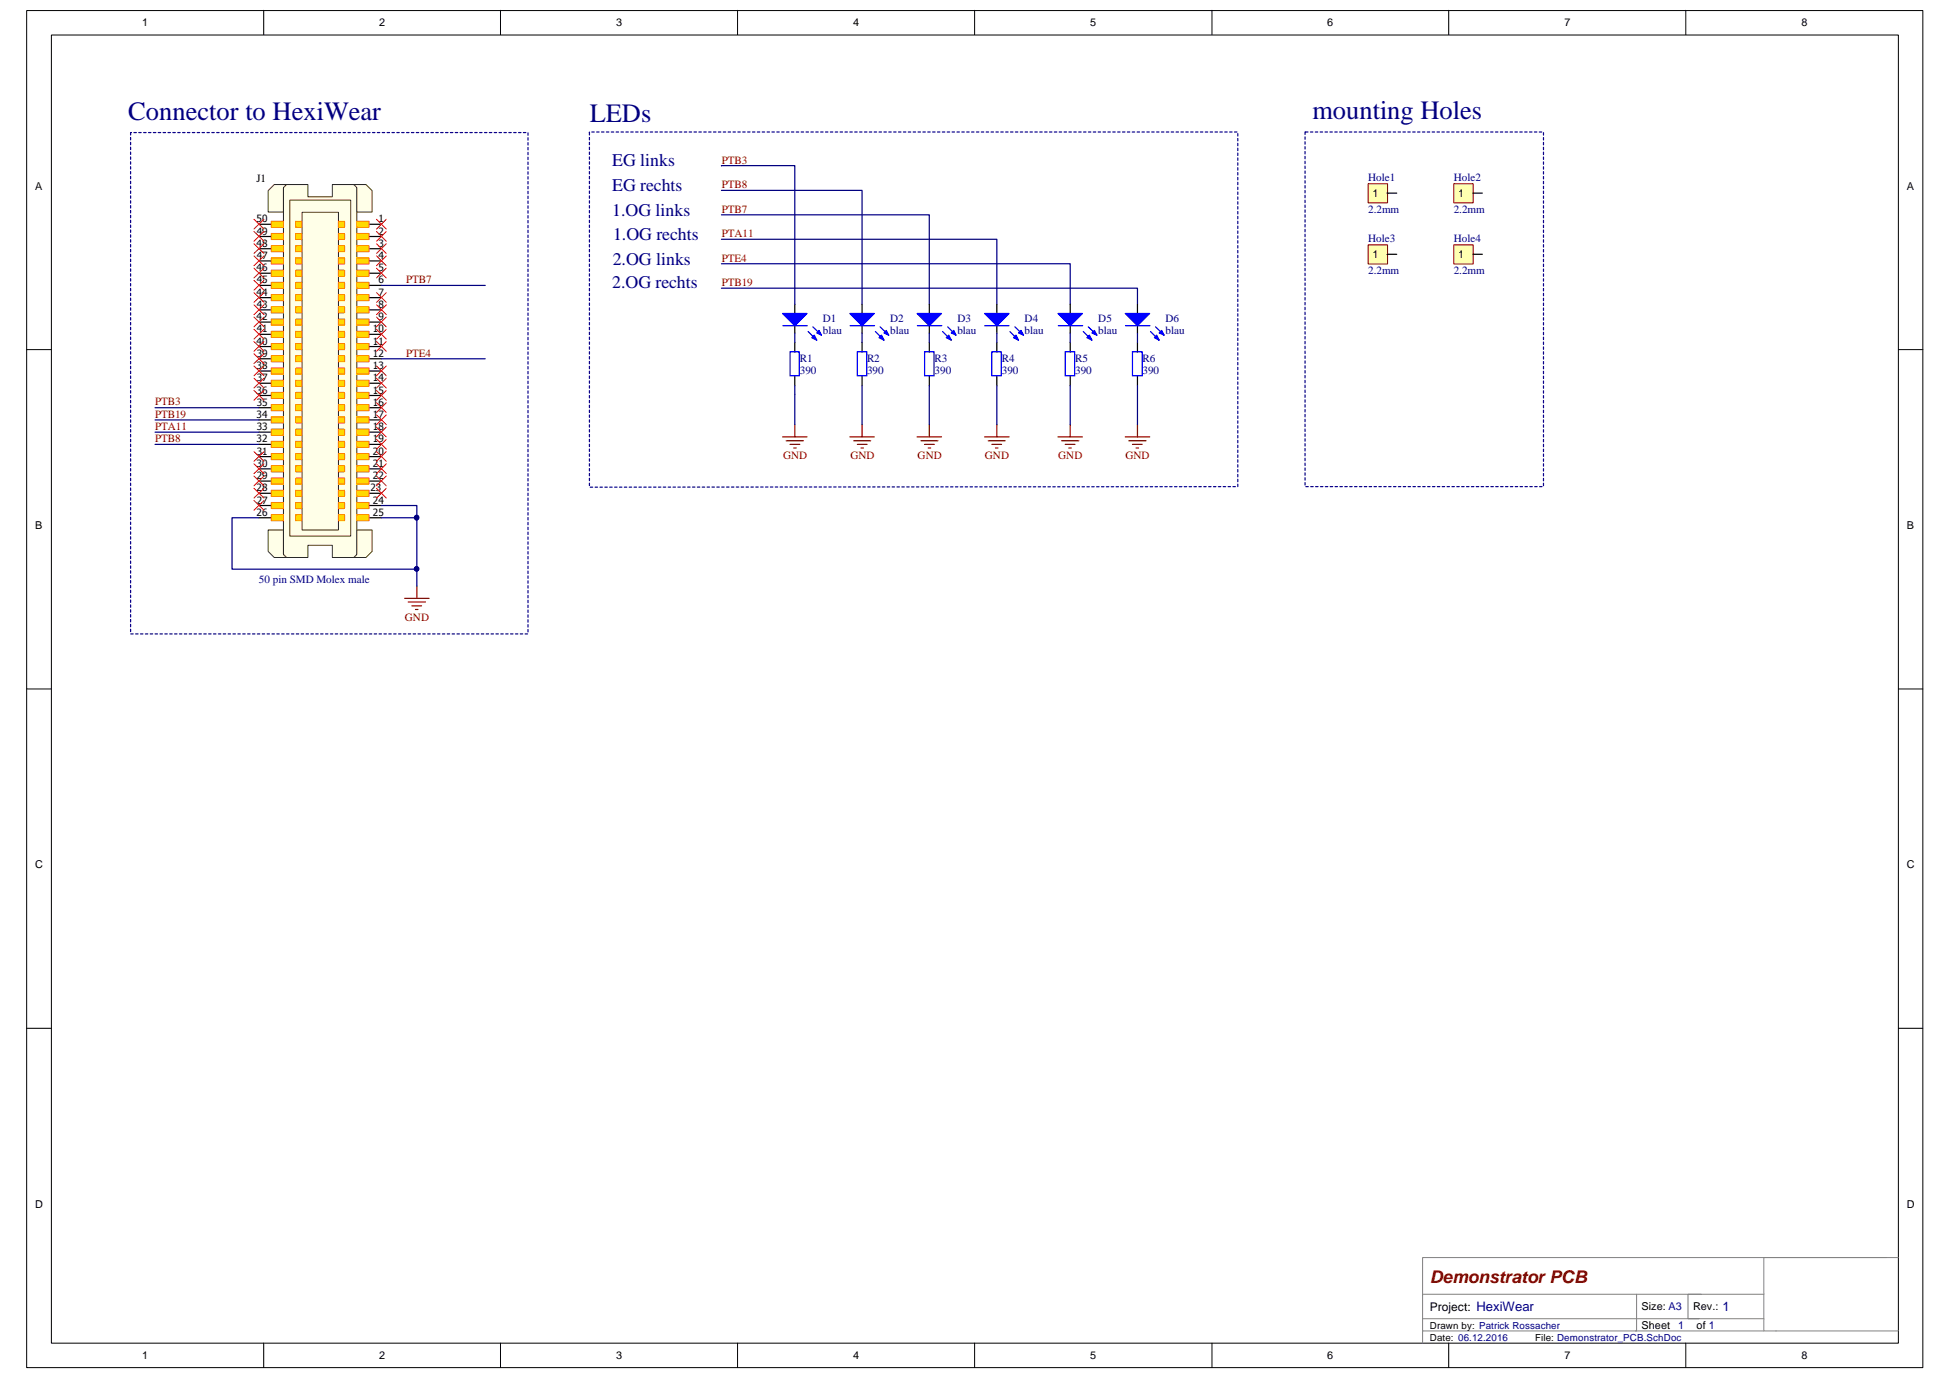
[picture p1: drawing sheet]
<svg xmlns="http://www.w3.org/2000/svg" width="297mm" height="210mm" viewBox="0 0 297 210" stroke-linecap="round" stroke-linejoin="round" font-family="sans-serif">
<path d="M4.1 1.6h288.8v206.7h-288.8z" fill="none" stroke="#000" stroke-width=".15"/>
<path d="M7.9 5.4h281.3v199.2h-281.3z" fill="#fff"/>
<g fill="none" stroke="#000" stroke-width=".15">
<path d="M7.8 5.3h281.4v199.3h-281.4zM40.2 1.6v3.7M76.2 1.6v3.7M112.3 1.6v3.7M148.5 1.6v3.7M184.6 1.6v3.7M220.7 1.6v3.7M256.8 1.6v3.7M4.1 53.3h3.7M289.2 53.3h3.7M4.1 104.9h3.7M289.2 104.9h3.7"/>
<path d="M4.1 156.6h3.7M289.2 156.6h3.7M40.2 204.6v3.7M76.2 204.6v3.7M112.3 204.6v3.7M148.5 204.6v3.7M184.6 204.6v3.7M220.7 204.6v3.7M256.8 204.6v3.7"/>
</g>
<path d="M249.3 197.1v5.6h-.2M259.2 197.1h-2.1v3.8h1.7M268.7 197.1h-52v.2M287.3 191.6h-70.6v13M289.2 191.6h-20.5v11.1M216.7 202.7h72.5M216.7 200.9h52" fill="none" stroke="#808080" stroke-width=".15"/>
<g fill="none" stroke="#000" stroke-width=".19">
<path d="M39.5 34.2h1.8M39.5 36h1.8M39.5 37.9h1.8M39.5 39.8h1.8M56.2 34.2h1.9M56.2 36h1.9M56.2 37.9h1.9M56.2 39.8h1.9M39.5 41.6h1.8M39.5 43.5h1.8M39.5 45.3h1.8M39.5 47.2h1.8"/>
<path d="M39.5 49.1h1.8M39.5 50.9h1.8M39.5 52.8h1.8M39.5 54.7h1.8M39.5 56.5h1.8M39.5 58.4h1.8M56.2 41.6h1.9M56.2 43.5h1.9M56.2 45.3h1.9M56.2 47.2h1.9M56.2 49.1h1.9M56.2 50.9h1.9"/>
<path d="M56.2 52.8h1.9M56.2 54.7h1.9M56.2 56.5h1.9M56.2 58.4h1.9M39.5 60.2h1.8M39.5 62.1h1.8M39.5 64h1.8M39.5 65.8h1.8M39.5 67.7h1.8M39.5 69.6h1.8M39.5 71.4h1.8M39.5 73.3h1.8"/>
<path d="M39.5 75.1h1.8M39.5 77h1.8M39.5 78.9h1.8M56.2 60.2h1.9M56.2 62.1h1.9M56.2 64h1.9M56.2 65.8h1.9M56.2 67.7h1.9M56.2 69.6h1.9M56.2 71.4h1.9M56.2 73.3h1.9M56.2 75.1h1.9"/>
<path d="M56.2 77h1.9M56.2 78.9h1.9"/>
</g>
<path d="M43.2 28.1h3.7v1.9h3.7v-1.9h3.8v56.8h-3.8v-1.8h-3.7v1.8h-3.7z" fill-rule="evenodd" fill="#ffffe8"/>
<path d="M43.2 28.1h3.7v1.9h3.7v-1.9h3.8v56.8h-3.8v-1.8h-3.7v1.8h-3.7z" fill="none" stroke="#4d3506" stroke-width=".15"/>
<path d="M44.2 30.5h9.2v51.2h-9.2z" fill="#ffffe8"/>
<path d="M44.2 30.5h9.2v51.2h-9.2z" fill="none" stroke="#4d3506" stroke-width=".15"/>
<path d="M46.1 32.4h5.5v48.3h-5.5z" fill="#ffffe8"/>
<path d="M46 32.3h5.6v48.4h-5.6z" fill="none" stroke="#4d3506" stroke-width=".15"/>
<path d="M53.9 28.1h1.8l1 .9v3.3h-2.3v-3.7z" fill-rule="evenodd" fill="#ffffe8"/>
<path d="M53.9 28.1h1.8l1 .9v3.3h-2.3v-3.7z" fill="none" stroke="#4d3506" stroke-width=".15"/>
<path d="M40.8 29l1-.9h1.8l-.4 .5v3.7h-2.4z" fill-rule="evenodd" fill="#ffffe8"/>
<path d="M40.8 29l1-.9h1.8l-.4 .5v3.7h-2.4z" fill="none" stroke="#4d3506" stroke-width=".15"/>
<path d="M54.4 80.7h2.3v3.3l-1 .9h-1.8l.5-.4z" fill-rule="evenodd" fill="#ffffe8"/>
<path d="M54.4 80.7h2.3v3.3l-1 .9h-1.8l.5-.4z" fill="none" stroke="#4d3506" stroke-width=".15"/>
<path d="M40.8 80.7h2.4v3.8l.4 .4h-1.8l-1-.9z" fill-rule="evenodd" fill="#ffffe8"/>
<path d="M40.8 80.7h2.4v3.8l.4 .4h-1.8l-1-.9z" fill="none" stroke="#4d3506" stroke-width=".15"/>
<path d="M41.3 33.7h1.9v.9h-1.9z" fill-rule="evenodd" fill="#ffd900"/>
<path d="M41.3 33.7h1.9v.9h-1.9z" fill="none" stroke="#fd8300" stroke-width=".15"/>
<path d="M41.3 35.6h1.9v.9h-1.9z" fill-rule="evenodd" fill="#ffd900"/>
<path d="M41.3 35.6h1.9v.9h-1.9z" fill="none" stroke="#fd8300" stroke-width=".15"/>
<path d="M41.3 37.4h1.9v1h-1.9z" fill-rule="evenodd" fill="#ffd900"/>
<path d="M41.3 37.4h1.9v1h-1.9z" fill="none" stroke="#fd8300" stroke-width=".15"/>
<path d="M41.3 39.3h1.9v.9h-1.9z" fill-rule="evenodd" fill="#ffd900"/>
<path d="M41.3 39.3h1.9v.9h-1.9z" fill="none" stroke="#fd8300" stroke-width=".15"/>
<path d="M41.3 41.1h1.9v1h-1.9z" fill-rule="evenodd" fill="#ffd900"/>
<path d="M41.3 41.1h1.9v1h-1.9z" fill="none" stroke="#fd8300" stroke-width=".15"/>
<path d="M41.3 43h1.9v.9h-1.9z" fill-rule="evenodd" fill="#ffd900"/>
<path d="M41.3 43h1.9v.9h-1.9z" fill="none" stroke="#fd8300" stroke-width=".15"/>
<path d="M41.3 44.9h1.9v.9h-1.9z" fill-rule="evenodd" fill="#ffd900"/>
<path d="M41.3 44.9h1.9v.9h-1.9z" fill="none" stroke="#fd8300" stroke-width=".15"/>
<path d="M41.3 46.7h1.9v1h-1.9z" fill-rule="evenodd" fill="#ffd900"/>
<path d="M41.3 46.7h1.9v1h-1.9z" fill="none" stroke="#fd8300" stroke-width=".15"/>
<path d="M41.3 48.6h1.9v.9h-1.9z" fill-rule="evenodd" fill="#ffd900"/>
<path d="M41.3 48.6h1.9v.9h-1.9z" fill="none" stroke="#fd8300" stroke-width=".15"/>
<path d="M41.3 50.5h1.9v.9h-1.9z" fill-rule="evenodd" fill="#ffd900"/>
<path d="M41.3 50.5h1.9v.9h-1.9z" fill="none" stroke="#fd8300" stroke-width=".15"/>
<path d="M41.3 54.2h1.9v.9h-1.9z" fill-rule="evenodd" fill="#ffd900"/>
<path d="M41.3 54.2h1.9v.9h-1.9z" fill="none" stroke="#fd8300" stroke-width=".15"/>
<path d="M41.3 57.9h1.9v.9h-1.9z" fill-rule="evenodd" fill="#ffd900"/>
<path d="M41.3 57.9h1.9v.9h-1.9z" fill="none" stroke="#fd8300" stroke-width=".15"/>
<path d="M41.3 61.6h1.9v1h-1.9z" fill-rule="evenodd" fill="#ffd900"/>
<path d="M41.3 61.6h1.9v1h-1.9z" fill="none" stroke="#fd8300" stroke-width=".15"/>
<path d="M41.3 65.4h1.9v.9h-1.9z" fill-rule="evenodd" fill="#ffd900"/>
<path d="M41.3 65.4h1.9v.9h-1.9z" fill="none" stroke="#fd8300" stroke-width=".15"/>
<path d="M41.3 69.1h1.9v.9h-1.9z" fill-rule="evenodd" fill="#ffd900"/>
<path d="M41.3 69.1h1.9v.9h-1.9z" fill="none" stroke="#fd8300" stroke-width=".15"/>
<path d="M41.3 72.8h1.9v.9h-1.9z" fill-rule="evenodd" fill="#ffd900"/>
<path d="M41.3 72.8h1.9v.9h-1.9z" fill="none" stroke="#fd8300" stroke-width=".15"/>
<path d="M41.3 76.5h1.9v1h-1.9z" fill-rule="evenodd" fill="#ffd900"/>
<path d="M41.3 76.5h1.9v1h-1.9z" fill="none" stroke="#fd8300" stroke-width=".15"/>
<path d="M41.3 52.3h1.9v1h-1.9z" fill-rule="evenodd" fill="#ffd900"/>
<path d="M41.3 52.3h1.9v1h-1.9z" fill="none" stroke="#fd8300" stroke-width=".15"/>
<path d="M41.3 56h1.9v1h-1.9z" fill-rule="evenodd" fill="#ffd900"/>
<path d="M41.3 56h1.9v1h-1.9z" fill="none" stroke="#fd8300" stroke-width=".15"/>
<path d="M41.3 59.8h1.9v.9h-1.9z" fill-rule="evenodd" fill="#ffd900"/>
<path d="M41.3 59.8h1.9v.9h-1.9z" fill="none" stroke="#fd8300" stroke-width=".15"/>
<path d="M41.3 63.5h1.9v.9h-1.9z" fill-rule="evenodd" fill="#ffd900"/>
<path d="M41.3 63.5h1.9v.9h-1.9z" fill="none" stroke="#fd8300" stroke-width=".15"/>
<path d="M41.3 67.2h1.9v1h-1.9z" fill-rule="evenodd" fill="#ffd900"/>
<path d="M41.3 67.2h1.9v1h-1.9z" fill="none" stroke="#fd8300" stroke-width=".15"/>
<path d="M41.3 71h1.9v.9h-1.9z" fill-rule="evenodd" fill="#ffd900"/>
<path d="M41.3 71h1.9v.9h-1.9z" fill="none" stroke="#fd8300" stroke-width=".15"/>
<path d="M41.3 74.7h1.9v.9h-1.9z" fill-rule="evenodd" fill="#ffd900"/>
<path d="M41.3 74.7h1.9v.9h-1.9z" fill="none" stroke="#fd8300" stroke-width=".15"/>
<path d="M41.3 78.4h1.9v.9h-1.9z" fill-rule="evenodd" fill="#ffd900"/>
<path d="M41.3 78.4h1.9v.9h-1.9z" fill="none" stroke="#fd8300" stroke-width=".15"/>
<path d="M54.4 33.7h1.8v.9h-1.8z" fill-rule="evenodd" fill="#ffd900"/>
<path d="M54.4 33.7h1.8v.9h-1.8z" fill="none" stroke="#fd8300" stroke-width=".15"/>
<path d="M54.4 35.6h1.8v.9h-1.8z" fill-rule="evenodd" fill="#ffd900"/>
<path d="M54.4 35.6h1.8v.9h-1.8z" fill="none" stroke="#fd8300" stroke-width=".15"/>
<path d="M54.4 37.4h1.8v1h-1.8z" fill-rule="evenodd" fill="#ffd900"/>
<path d="M54.4 37.4h1.8v1h-1.8z" fill="none" stroke="#fd8300" stroke-width=".15"/>
<path d="M54.4 39.3h1.8v.9h-1.8z" fill-rule="evenodd" fill="#ffd900"/>
<path d="M54.4 39.3h1.8v.9h-1.8z" fill="none" stroke="#fd8300" stroke-width=".15"/>
<path d="M54.4 41.1h1.8v1h-1.8z" fill-rule="evenodd" fill="#ffd900"/>
<path d="M54.4 41.1h1.8v1h-1.8z" fill="none" stroke="#fd8300" stroke-width=".15"/>
<path d="M54.4 43h1.8v.9h-1.8z" fill-rule="evenodd" fill="#ffd900"/>
<path d="M54.4 43h1.8v.9h-1.8z" fill="none" stroke="#fd8300" stroke-width=".15"/>
<path d="M54.4 44.9h1.8v.9h-1.8z" fill-rule="evenodd" fill="#ffd900"/>
<path d="M54.4 44.9h1.8v.9h-1.8z" fill="none" stroke="#fd8300" stroke-width=".15"/>
<path d="M54.4 46.7h1.8v1h-1.8z" fill-rule="evenodd" fill="#ffd900"/>
<path d="M54.4 46.7h1.8v1h-1.8z" fill="none" stroke="#fd8300" stroke-width=".15"/>
<path d="M54.4 48.6h1.8v.9h-1.8z" fill-rule="evenodd" fill="#ffd900"/>
<path d="M54.4 48.6h1.8v.9h-1.8z" fill="none" stroke="#fd8300" stroke-width=".15"/>
<path d="M54.4 50.5h1.8v.9h-1.8z" fill-rule="evenodd" fill="#ffd900"/>
<path d="M54.4 50.5h1.8v.9h-1.8z" fill="none" stroke="#fd8300" stroke-width=".15"/>
<path d="M54.4 54.2h1.8v.9h-1.8z" fill-rule="evenodd" fill="#ffd900"/>
<path d="M54.4 54.2h1.8v.9h-1.8z" fill="none" stroke="#fd8300" stroke-width=".15"/>
<path d="M54.4 57.9h1.8v.9h-1.8z" fill-rule="evenodd" fill="#ffd900"/>
<path d="M54.4 57.9h1.8v.9h-1.8z" fill="none" stroke="#fd8300" stroke-width=".15"/>
<path d="M54.4 61.6h1.8v1h-1.8z" fill-rule="evenodd" fill="#ffd900"/>
<path d="M54.4 61.6h1.8v1h-1.8z" fill="none" stroke="#fd8300" stroke-width=".15"/>
<path d="M54.4 65.4h1.8v.9h-1.8z" fill-rule="evenodd" fill="#ffd900"/>
<path d="M54.4 65.4h1.8v.9h-1.8z" fill="none" stroke="#fd8300" stroke-width=".15"/>
<path d="M54.4 69.1h1.8v.9h-1.8z" fill-rule="evenodd" fill="#ffd900"/>
<path d="M54.4 69.1h1.8v.9h-1.8z" fill="none" stroke="#fd8300" stroke-width=".15"/>
<path d="M54.4 72.8h1.8v.9h-1.8z" fill-rule="evenodd" fill="#ffd900"/>
<path d="M54.4 72.8h1.8v.9h-1.8z" fill="none" stroke="#fd8300" stroke-width=".15"/>
<path d="M54.4 76.5h1.8v1h-1.8z" fill-rule="evenodd" fill="#ffd900"/>
<path d="M54.4 76.5h1.8v1h-1.8z" fill="none" stroke="#fd8300" stroke-width=".15"/>
<path d="M54.4 71h1.8v.9h-1.8z" fill-rule="evenodd" fill="#ffd900"/>
<path d="M54.4 71h1.8v.9h-1.8z" fill="none" stroke="#fd8300" stroke-width=".15"/>
<path d="M54.4 56h1.8v1h-1.8z" fill-rule="evenodd" fill="#ffd900"/>
<path d="M54.4 56h1.8v1h-1.8z" fill="none" stroke="#fd8300" stroke-width=".15"/>
<path d="M54.4 59.8h1.8v.9h-1.8z" fill-rule="evenodd" fill="#ffd900"/>
<path d="M54.4 59.8h1.8v.9h-1.8z" fill="none" stroke="#fd8300" stroke-width=".15"/>
<path d="M54.4 63.5h1.8v.9h-1.8z" fill-rule="evenodd" fill="#ffd900"/>
<path d="M54.4 63.5h1.8v.9h-1.8z" fill="none" stroke="#fd8300" stroke-width=".15"/>
<path d="M54.4 67.2h1.8v1h-1.8z" fill-rule="evenodd" fill="#ffd900"/>
<path d="M54.4 67.2h1.8v1h-1.8z" fill="none" stroke="#fd8300" stroke-width=".15"/>
<path d="M54.4 52.3h1.8v1h-1.8z" fill-rule="evenodd" fill="#ffd900"/>
<path d="M54.4 52.3h1.8v1h-1.8z" fill="none" stroke="#fd8300" stroke-width=".15"/>
<path d="M54.4 74.7h1.8v.9h-1.8z" fill-rule="evenodd" fill="#ffd900"/>
<path d="M54.4 74.7h1.8v.9h-1.8z" fill="none" stroke="#fd8300" stroke-width=".15"/>
<path d="M54.4 78.4h1.8v.9h-1.8z" fill-rule="evenodd" fill="#ffd900"/>
<path d="M54.4 78.4h1.8v.9h-1.8z" fill="none" stroke="#fd8300" stroke-width=".15"/>
<path d="M51.6 35.6h.9v.9h-.9z" fill-rule="evenodd" fill="#ffd900"/>
<path d="M51.6 35.6h.9v.9h-.9z" fill="none" stroke="#fd8300" stroke-width=".15"/>
<path d="M51.6 33.7h.9v.9h-.9z" fill-rule="evenodd" fill="#ffd900"/>
<path d="M51.6 33.7h.9v.9h-.9z" fill="none" stroke="#fd8300" stroke-width=".15"/>
<path d="M51.6 37.4h.9v1h-.9z" fill-rule="evenodd" fill="#ffd900"/>
<path d="M51.6 37.4h.9v1h-.9z" fill="none" stroke="#fd8300" stroke-width=".15"/>
<path d="M51.6 39.3h.9v.9h-.9z" fill-rule="evenodd" fill="#ffd900"/>
<path d="M51.6 39.3h.9v.9h-.9z" fill="none" stroke="#fd8300" stroke-width=".15"/>
<path d="M51.6 41.1h.9v1h-.9z" fill-rule="evenodd" fill="#ffd900"/>
<path d="M51.6 41.1h.9v1h-.9z" fill="none" stroke="#fd8300" stroke-width=".15"/>
<path d="M51.6 44.9h.9v.9h-.9z" fill-rule="evenodd" fill="#ffd900"/>
<path d="M51.6 44.9h.9v.9h-.9z" fill="none" stroke="#fd8300" stroke-width=".15"/>
<path d="M51.6 43h.9v.9h-.9z" fill-rule="evenodd" fill="#ffd900"/>
<path d="M51.6 43h.9v.9h-.9z" fill="none" stroke="#fd8300" stroke-width=".15"/>
<path d="M51.6 46.7h.9v1h-.9z" fill-rule="evenodd" fill="#ffd900"/>
<path d="M51.6 46.7h.9v1h-.9z" fill="none" stroke="#fd8300" stroke-width=".15"/>
<path d="M51.6 48.6h.9v.9h-.9z" fill-rule="evenodd" fill="#ffd900"/>
<path d="M51.6 48.6h.9v.9h-.9z" fill="none" stroke="#fd8300" stroke-width=".15"/>
<path d="M51.6 50.5h.9v.9h-.9z" fill-rule="evenodd" fill="#ffd900"/>
<path d="M51.6 50.5h.9v.9h-.9z" fill="none" stroke="#fd8300" stroke-width=".15"/>
<path d="M51.6 54.2h.9v.9h-.9z" fill-rule="evenodd" fill="#ffd900"/>
<path d="M51.6 54.2h.9v.9h-.9z" fill="none" stroke="#fd8300" stroke-width=".15"/>
<path d="M51.6 52.3h.9v1h-.9z" fill-rule="evenodd" fill="#ffd900"/>
<path d="M51.6 52.3h.9v1h-.9z" fill="none" stroke="#fd8300" stroke-width=".15"/>
<path d="M51.6 56h.9v1h-.9z" fill-rule="evenodd" fill="#ffd900"/>
<path d="M51.6 56h.9v1h-.9z" fill="none" stroke="#fd8300" stroke-width=".15"/>
<path d="M51.6 57.9h.9v.9h-.9z" fill-rule="evenodd" fill="#ffd900"/>
<path d="M51.6 57.9h.9v.9h-.9z" fill="none" stroke="#fd8300" stroke-width=".15"/>
<path d="M51.6 59.8h.9v.9h-.9z" fill-rule="evenodd" fill="#ffd900"/>
<path d="M51.6 59.8h.9v.9h-.9z" fill="none" stroke="#fd8300" stroke-width=".15"/>
<path d="M51.6 63.5h.9v.9h-.9z" fill-rule="evenodd" fill="#ffd900"/>
<path d="M51.6 63.5h.9v.9h-.9z" fill="none" stroke="#fd8300" stroke-width=".15"/>
<path d="M51.6 61.6h.9v1h-.9z" fill-rule="evenodd" fill="#ffd900"/>
<path d="M51.6 61.6h.9v1h-.9z" fill="none" stroke="#fd8300" stroke-width=".15"/>
<path d="M51.6 65.4h.9v.9h-.9z" fill-rule="evenodd" fill="#ffd900"/>
<path d="M51.6 65.4h.9v.9h-.9z" fill="none" stroke="#fd8300" stroke-width=".15"/>
<path d="M51.6 67.2h.9v1h-.9z" fill-rule="evenodd" fill="#ffd900"/>
<path d="M51.6 67.2h.9v1h-.9z" fill="none" stroke="#fd8300" stroke-width=".15"/>
<path d="M51.6 69.1h.9v.9h-.9z" fill-rule="evenodd" fill="#ffd900"/>
<path d="M51.6 69.1h.9v.9h-.9z" fill="none" stroke="#fd8300" stroke-width=".15"/>
<path d="M51.6 72.8h.9v.9h-.9z" fill-rule="evenodd" fill="#ffd900"/>
<path d="M51.6 72.8h.9v.9h-.9z" fill="none" stroke="#fd8300" stroke-width=".15"/>
<path d="M51.6 71h.9v.9h-.9z" fill-rule="evenodd" fill="#ffd900"/>
<path d="M51.6 71h.9v.9h-.9z" fill="none" stroke="#fd8300" stroke-width=".15"/>
<path d="M51.6 74.7h.9v.9h-.9z" fill-rule="evenodd" fill="#ffd900"/>
<path d="M51.6 74.7h.9v.9h-.9z" fill="none" stroke="#fd8300" stroke-width=".15"/>
<path d="M51.6 76.5h.9v1h-.9z" fill-rule="evenodd" fill="#ffd900"/>
<path d="M51.6 76.5h.9v1h-.9z" fill="none" stroke="#fd8300" stroke-width=".15"/>
<path d="M51.6 78.4h.9v.9h-.9z" fill-rule="evenodd" fill="#ffd900"/>
<path d="M51.6 78.4h.9v.9h-.9z" fill="none" stroke="#fd8300" stroke-width=".15"/>
<path d="M45 72.8h1v.9h-1z" fill-rule="evenodd" fill="#ffd900"/>
<path d="M45 72.8h1v.9h-1z" fill="none" stroke="#fd8300" stroke-width=".15"/>
<path d="M45 71h1v.9h-1z" fill-rule="evenodd" fill="#ffd900"/>
<path d="M45 71h1v.9h-1z" fill="none" stroke="#fd8300" stroke-width=".15"/>
<path d="M45 74.7h1v.9h-1z" fill-rule="evenodd" fill="#ffd900"/>
<path d="M45 74.7h1v.9h-1z" fill="none" stroke="#fd8300" stroke-width=".15"/>
<path d="M45 76.5h1v1h-1z" fill-rule="evenodd" fill="#ffd900"/>
<path d="M45 76.5h1v1h-1z" fill="none" stroke="#fd8300" stroke-width=".15"/>
<path d="M45 78.4h1v.9h-1z" fill-rule="evenodd" fill="#ffd900"/>
<path d="M45 78.4h1v.9h-1z" fill="none" stroke="#fd8300" stroke-width=".15"/>
<path d="M45 63.5h1v.9h-1z" fill-rule="evenodd" fill="#ffd900"/>
<path d="M45 63.5h1v.9h-1z" fill="none" stroke="#fd8300" stroke-width=".15"/>
<path d="M45 61.6h1v1h-1z" fill-rule="evenodd" fill="#ffd900"/>
<path d="M45 61.6h1v1h-1z" fill="none" stroke="#fd8300" stroke-width=".15"/>
<path d="M45 65.4h1v.9h-1z" fill-rule="evenodd" fill="#ffd900"/>
<path d="M45 65.4h1v.9h-1z" fill="none" stroke="#fd8300" stroke-width=".15"/>
<path d="M45 67.2h1v1h-1z" fill-rule="evenodd" fill="#ffd900"/>
<path d="M45 67.2h1v1h-1z" fill="none" stroke="#fd8300" stroke-width=".15"/>
<path d="M45 69.1h1v.9h-1z" fill-rule="evenodd" fill="#ffd900"/>
<path d="M45 69.1h1v.9h-1z" fill="none" stroke="#fd8300" stroke-width=".15"/>
<path d="M45 54.2h1v.9h-1z" fill-rule="evenodd" fill="#ffd900"/>
<path d="M45 54.2h1v.9h-1z" fill="none" stroke="#fd8300" stroke-width=".15"/>
<path d="M45 52.3h1v1h-1z" fill-rule="evenodd" fill="#ffd900"/>
<path d="M45 52.3h1v1h-1z" fill="none" stroke="#fd8300" stroke-width=".15"/>
<path d="M45 56h1v1h-1z" fill-rule="evenodd" fill="#ffd900"/>
<path d="M45 56h1v1h-1z" fill="none" stroke="#fd8300" stroke-width=".15"/>
<path d="M45 57.9h1v.9h-1z" fill-rule="evenodd" fill="#ffd900"/>
<path d="M45 57.9h1v.9h-1z" fill="none" stroke="#fd8300" stroke-width=".15"/>
<path d="M45 59.8h1v.9h-1z" fill-rule="evenodd" fill="#ffd900"/>
<path d="M45 59.8h1v.9h-1z" fill="none" stroke="#fd8300" stroke-width=".15"/>
<path d="M45 44.9h1v.9h-1z" fill-rule="evenodd" fill="#ffd900"/>
<path d="M45 44.9h1v.9h-1z" fill="none" stroke="#fd8300" stroke-width=".15"/>
<path d="M45 43h1v.9h-1z" fill-rule="evenodd" fill="#ffd900"/>
<path d="M45 43h1v.9h-1z" fill="none" stroke="#fd8300" stroke-width=".15"/>
<path d="M45 46.7h1v1h-1z" fill-rule="evenodd" fill="#ffd900"/>
<path d="M45 46.7h1v1h-1z" fill="none" stroke="#fd8300" stroke-width=".15"/>
<path d="M45 48.6h1v.9h-1z" fill-rule="evenodd" fill="#ffd900"/>
<path d="M45 48.6h1v.9h-1z" fill="none" stroke="#fd8300" stroke-width=".15"/>
<path d="M45 50.5h1v.9h-1z" fill-rule="evenodd" fill="#ffd900"/>
<path d="M45 50.5h1v.9h-1z" fill="none" stroke="#fd8300" stroke-width=".15"/>
<path d="M45 35.6h1v.9h-1z" fill-rule="evenodd" fill="#ffd900"/>
<path d="M45 35.6h1v.9h-1z" fill="none" stroke="#fd8300" stroke-width=".15"/>
<path d="M45 33.7h1v.9h-1z" fill-rule="evenodd" fill="#ffd900"/>
<path d="M45 33.7h1v.9h-1z" fill="none" stroke="#fd8300" stroke-width=".15"/>
<path d="M45 37.4h1v1h-1z" fill-rule="evenodd" fill="#ffd900"/>
<path d="M45 37.4h1v1h-1z" fill="none" stroke="#fd8300" stroke-width=".15"/>
<path d="M45 39.3h1v.9h-1z" fill-rule="evenodd" fill="#ffd900"/>
<path d="M45 39.3h1v.9h-1z" fill="none" stroke="#fd8300" stroke-width=".15"/>
<path d="M45 41.1h1v1h-1z" fill-rule="evenodd" fill="#ffd900"/>
<path d="M45 41.1h1v1h-1z" fill="none" stroke="#fd8300" stroke-width=".15"/>
<path d="M109.9 32.7h31.7v13.7M109.9 36.4h41.9v10M109.9 29h21.4v17.4M58.1 43.5h15.8M58.1 54.7h15.8M109.9 40.2h53.1v6.2M109.9 43.9h63.4v2.5M23.6 62.1h15.9M23.6 64h15.9M23.6 65.8h15.9M23.6 67.7h15.9" fill="none" stroke="#000080" stroke-width=".19"/>
<path d="M19.9 20.2v76.4h60.5v-76.4h-60.5M89.8 20.2v54l98.7-.1v-54h-98.7v.1" fill="none" stroke="#0c0087" stroke-width=".19" stroke-dasharray=".4 .4"/>
<path d="M208.4 28h3v2.9h-3z" fill="#ffffb0"/>
<path d="M208.4 28h3v2.9h-3z" fill="none" stroke="#800000" stroke-width=".15"/>
<path d="M211.3 29.4h1.5" fill="none" stroke="#000" stroke-width=".19"/>
<path d="M221.5 28h2.9v2.9h-2.9z" fill="#ffffb0"/>
<path d="M221.4 28h3v2.9h-3z" fill="none" stroke="#800000" stroke-width=".15"/>
<path d="M224.4 29.4h1.4" fill="none" stroke="#000" stroke-width=".19"/>
<path d="M208.4 37.3h3v2.9h-3z" fill="#ffffb0"/>
<path d="M208.4 37.3h3v2.9h-3z" fill="none" stroke="#800000" stroke-width=".15"/>
<path d="M211.3 38.7h1.5" fill="none" stroke="#000" stroke-width=".19"/>
<path d="M221.5 37.3h2.9v2.9h-2.9z" fill="#ffffb0"/>
<path d="M221.4 37.3h3v2.9h-3z" fill="none" stroke="#800000" stroke-width=".15"/>
<path d="M224.4 38.7h1.4" fill="none" stroke="#000" stroke-width=".19"/>
<path d="M198.8 20.1v54h36.3v-54h-36.3" fill="none" stroke="#0c0087" stroke-width=".19" stroke-dasharray=".4 .4"/>
<path d="M38.7 33.4l1.5 1.5M40.2 33.4l-1.5 1.5" fill="none" stroke="#f00" stroke-width=".15"/>
<path d="M61.6 91.1h3.8M62.2 91.7h2.6M62.7 92.3h1.5M63.3 92.8h.4M63.5 89.3v1.8" fill="none" stroke="#800000" stroke-width=".19"/>
<path d="M58.1 77h5.4v12.3" fill="none" stroke="#000080" stroke-width=".19"/>
<circle cx="63.4" cy="78.8" r=".35" fill="#000080"/>
<circle cx="63.4" cy="78.8" r=".35" fill="none" stroke="#000080" stroke-width=".15"/>
<circle cx="63.5" cy="86.7" r=".34" fill="#000080"/>
<circle cx="63.5" cy="86.7" r=".34" fill="none" stroke="#000080" stroke-width=".15"/>
<path d="M58.1 78.9h5.4" fill="none" stroke="#000080" stroke-width=".19"/>
<circle cx="63.4" cy="78.8" r=".35" fill="#000080"/>
<circle cx="63.4" cy="78.8" r=".35" fill="none" stroke="#000080" stroke-width=".15"/>
<path d="M39.5 78.9h-4.2v7.8h28.2" fill="none" stroke="#000080" stroke-width=".19"/>
<circle cx="63.5" cy="86.7" r=".34" fill="#000080"/>
<circle cx="63.5" cy="86.7" r=".34" fill="none" stroke="#000080" stroke-width=".15"/>
<g fill="none" stroke="#f00" stroke-width=".15">
<path d="M38.7 39l1.5 1.5M38.7 37.1l1.5 1.5M38.7 35.3l1.5 1.4M40.2 39l-1.5 1.5M40.2 37.1l-1.5 1.5M40.2 35.3l-1.5 1.4M57.4 33.4l1.4 1.5M57.4 35.3l1.4 1.4M57.4 37.1l1.4 1.5M57.4 39l1.4 1.5M58.8 33.4l-1.4 1.5M58.8 35.3l-1.4 1.4"/>
<path d="M58.8 37.1l-1.4 1.5M58.8 39l-1.4 1.5M38.7 59.5l1.5 1.5M38.7 57.6l1.5 1.5M38.7 55.8l1.5 1.4M38.7 53.9l1.5 1.5M38.7 52l1.5 1.5M38.7 50.2l1.5 1.4M38.7 48.3l1.5 1.5M38.7 46.4l1.5 1.5M38.7 42.7l1.5 1.5M38.7 44.6l1.5 1.5"/>
<path d="M38.7 40.9l1.5 1.4M40.2 59.5l-1.5 1.5M40.2 57.6l-1.5 1.5M40.2 55.8l-1.5 1.4M40.2 53.9l-1.5 1.5M40.2 52l-1.5 1.5M40.2 50.2l-1.5 1.4M40.2 48.3l-1.5 1.5M40.2 46.4l-1.5 1.5M40.2 42.7l-1.5 1.5M40.2 44.6l-1.5 1.5M40.2 40.9l-1.5 1.4"/>
<path d="M57.4 40.9l1.4 1.4M57.4 44.6l1.4 1.5M57.4 46.4l1.4 1.5M57.4 48.3l1.4 1.5M57.4 50.2l1.4 1.4M57.4 52l1.4 1.5M57.4 55.8l1.4 1.4M57.4 57.6l1.4 1.5M57.4 59.5l1.4 1.5M58.8 40.9l-1.4 1.4M58.8 44.6l-1.4 1.5M58.8 46.4l-1.4 1.5"/>
<path d="M58.8 48.3l-1.4 1.5M58.8 50.2l-1.4 1.4M58.8 52l-1.4 1.5M58.8 55.8l-1.4 1.4M58.8 57.6l-1.4 1.5M58.8 59.5l-1.4 1.5M38.7 76.2l1.5 1.5M38.7 74.4l1.5 1.5M38.7 72.5l1.5 1.5M38.7 70.7l1.5 1.4M38.7 68.8l1.5 1.5M40.2 76.2l-1.5 1.5"/>
<path d="M40.2 74.4l-1.5 1.5M40.2 72.5l-1.5 1.5M40.2 70.7l-1.5 1.4M40.2 68.8l-1.5 1.5M57.4 61.3l1.4 1.5M57.4 63.2l1.4 1.5M57.4 65.1l1.4 1.4M57.4 66.9l1.4 1.5M57.4 68.8l1.4 1.5M57.4 70.7l1.4 1.4M57.4 72.5l1.4 1.5M57.4 74.4l1.4 1.5"/>
<path d="M58.8 61.3l-1.4 1.5M58.8 63.2l-1.4 1.5M58.8 65.1l-1.4 1.4M58.8 66.9l-1.4 1.5M58.8 68.8l-1.4 1.5M58.8 70.7l-1.4 1.4M58.8 72.5l-1.4 1.5M58.8 74.4l-1.4 1.5"/>
</g>
<path d="M121.1 46.4v1.4M121.1 49.3v1.5" fill="none" stroke="#000" stroke-width=".19"/>
<path d="M119.2 47.8h3.7l-1.8 1.8z" fill="#00f"/>
<path d="M119.2 47.8h3.7l-1.8 1.8zM123.1 50.5l1.3 1.3M123.8 49.8l1.3 1.3" fill="none" stroke="#00f" stroke-width=".19"/>
<path d="M124 51.1l.4 .7-.7-.4z" fill="#00f"/>
<path d="M124 51.1l.4 .7-.7-.4z" fill="none" stroke="#00f" stroke-width=".19"/>
<path d="M124.8 50.3l.3 .8-.7-.4z" fill="#00f"/>
<path d="M119.2 49.6h3.8M120.4 53.6h1.3v3.6h-1.3zM124.8 50.3l.3 .8-.7-.4z" fill="none" stroke="#00f" stroke-width=".19"/>
<path d="M121.1 52.2v1.4M121.1 57.3v1.5M131.3 46.4v1.4M131.3 49.3v1.5" fill="none" stroke="#000" stroke-width=".19"/>
<path d="M121.1 50.8v1.4" fill="none" stroke="#000080" stroke-width=".19"/>
<path d="M129.5 47.8h3.7l-1.9 1.8z" fill="#00f"/>
<path d="M129.5 47.8h3.7l-1.9 1.8zM133.3 50.5l1.4 1.3M134.1 49.8l1.3 1.3" fill="none" stroke="#00f" stroke-width=".19"/>
<path d="M133.9 51.4l.4-.3 .4 .7z" fill="#00f"/>
<path d="M133.9 51.4l.4-.3 .4 .7z" fill="none" stroke="#00f" stroke-width=".19"/>
<path d="M135 50.3l.4 .8-.7-.4z" fill="#00f"/>
<path d="M129.5 49.6h3.7M130.6 53.6h1.4v3.6h-1.4zM135 50.3l.4 .8-.7-.4z" fill="none" stroke="#00f" stroke-width=".19"/>
<path d="M131.3 52.2v1.4M131.3 57.3v1.5M141.6 46.4v1.4M141.6 49.3v1.5" fill="none" stroke="#000" stroke-width=".19"/>
<path d="M131.3 50.8v1.4" fill="none" stroke="#000080" stroke-width=".19"/>
<path d="M139.7 47.8h3.7l-1.8 1.8z" fill="#00f"/>
<path d="M139.7 47.8h3.7l-1.8 1.8zM143.6 50.5l1.3 1.3M144.4 49.8l1.2 1.3" fill="none" stroke="#00f" stroke-width=".19"/>
<path d="M144.1 51.4l.4-.3 .4 .7z" fill="#00f"/>
<path d="M144.1 51.4l.4-.3 .4 .7z" fill="none" stroke="#00f" stroke-width=".19"/>
<path d="M144.9 50.7l.4-.4 .3 .8z" fill="#00f"/>
<path d="M139.7 49.6h3.8M140.8 53.6h1.5v3.6h-1.5zM144.9 50.7l.4-.4 .3 .8z" fill="none" stroke="#00f" stroke-width=".19"/>
<path d="M141.6 52.2v1.4M141.6 57.3v1.5M151.8 46.4v1.4M151.8 49.3v1.5" fill="none" stroke="#000" stroke-width=".19"/>
<path d="M141.6 50.8v1.4" fill="none" stroke="#000080" stroke-width=".19"/>
<path d="M150 47.8h3.7l-1.9 1.8z" fill="#00f"/>
<path d="M150 47.8h3.7l-1.9 1.8zM153.8 50.5l1.3 1.3M154.6 49.8l1.3 1.3" fill="none" stroke="#00f" stroke-width=".19"/>
<path d="M154.8 51.1l.3 .7-.7-.4z" fill="#00f"/>
<path d="M154.8 51.1l.3 .7-.7-.4z" fill="none" stroke="#00f" stroke-width=".19"/>
<path d="M155.5 50.3l.4 .8-.8-.4z" fill="#00f"/>
<path d="M150 49.6h3.7M151.1 53.6h1.4v3.6h-1.4zM155.5 50.3l.4 .8-.8-.4z" fill="none" stroke="#00f" stroke-width=".19"/>
<path d="M151.8 52.2v1.4M151.8 57.3v1.5M163 46.4v1.4M163 49.3v1.5" fill="none" stroke="#000" stroke-width=".19"/>
<path d="M121.1 58.8v1.3M151.8 50.8v1.4" fill="none" stroke="#000080" stroke-width=".19"/>
<path d="M161.2 47.8h3.7l-1.9 1.8z" fill="#00f"/>
<path d="M161.2 47.8h3.7l-1.9 1.8zM165 50.5l1.3 1.3M165.8 49.8l1.3 1.3" fill="none" stroke="#00f" stroke-width=".19"/>
<path d="M165.6 51.4l.3-.3 .4 .7z" fill="#00f"/>
<path d="M165.6 51.4l.3-.3 .4 .7z" fill="none" stroke="#00f" stroke-width=".19"/>
<path d="M166.7 50.3l.4 .8-.8-.4z" fill="#00f"/>
<path d="M161.2 49.6h3.7M162.3 53.6h1.4v3.6h-1.4zM166.7 50.3l.4 .8-.8-.4z" fill="none" stroke="#00f" stroke-width=".19"/>
<path d="M163 52.2v1.4M163 57.3v1.5M173.3 46.4v1.4M173.3 49.3v1.5" fill="none" stroke="#000" stroke-width=".19"/>
<path d="M163 50.8v1.4" fill="none" stroke="#000080" stroke-width=".19"/>
<path d="M171.4 47.8h3.7l-1.8 1.8z" fill="#00f"/>
<path d="M171.4 47.8h3.7l-1.8 1.8zM175.3 50.5l1.3 1.3M176 49.8l1.3 1.3" fill="none" stroke="#00f" stroke-width=".19"/>
<path d="M176.2 51.1l.4 .7-.8-.4z" fill="#00f"/>
<path d="M176.2 51.1l.4 .7-.8-.4z" fill="none" stroke="#00f" stroke-width=".19"/>
<path d="M176.6 50.7l.3-.4 .4 .8z" fill="#00f"/>
<path d="M171.4 49.6h3.8M172.5 53.6h1.5v3.6h-1.5zM176.6 50.7l.3-.4 .4 .8z" fill="none" stroke="#00f" stroke-width=".19"/>
<path d="M173.3 52.2v1.4M173.3 57.3v1.5" fill="none" stroke="#000" stroke-width=".19"/>
<path d="M109.9 25.3l11.2-.1v21.2M131.3 58.8v5.9M141.6 58.8v5.9M151.8 58.8v5.9M163 58.8v5.9M173.3 50.8v1.4M173.3 58.8v5.9M121.1 60.1v4.6" fill="none" stroke="#000080" stroke-width=".19"/>
<g fill="none" stroke="#800000" stroke-width=".19">
<path d="M119.2 66.5h3.7M119.8 67.1h2.6M120.4 67.7h1.4M120.9 68.2h.4M121.1 64.7v1.8M129.5 66.5h3.7M130 67.1h2.6M130.6 67.7h1.5M131.1 68.2h.4M131.3 64.7v1.8M139.7 66.5h3.7M140.3 67.1h2.6"/>
<path d="M140.8 67.7h1.5M141.4 68.2h.4M141.6 64.7v1.8M150 66.5h3.7M150.5 67.1h2.6M151.1 67.7h1.5M151.6 68.2h.4M151.8 64.7v1.8M161.2 66.5h3.7M161.7 67.1h2.6M162.3 67.7h1.4M162.8 68.2h.4"/>
<path d="M163 64.7v1.8M171.4 66.5h3.7M172 67.1h2.6M172.5 67.7h1.5M173.1 68.2h.3M173.3 64.7v1.8"/>
</g>
<g font-size="4" fill="#000080">
<text x="19.5" y="18.2">Connector to HexiWear</text>
<text x="89.9" y="18.6">LEDs</text>
<text x="199.9" y="18.1">mounting Holes</text>
</g>
<g font-size="2.7" fill="#000080">
<text x="93.3" y="25.4">EG links</text>
<text x="93.3" y="29.1">EG rechts</text>
<text x="93.3" y="32.9">1.OG links</text>
<text x="93.3" y="40.3">2.OG links</text>
<text x="93.4" y="36.6">1.OG rechts</text>
<text x="93.3" y="43.8">2.OG rechts</text>
</g>
<text font-size="2.7" fill="#800000" x="217.8" y="195.5">Demonstrator PCB</text>
<text font-size="2" fill="#000080" x="262.4" y="199.7">1</text>
<text font-size="1.8" x="217.8" y="199.7">Project: HexiWear</text>
<g font-size="1.7">
<text x="21.7" y="4">1</text>
<text x="57.7" y="4">2</text>
<text x="93.8" y="4">3</text>
<text x="130" y="4">4</text>
<text x="166.1" y="4">5</text>
<text x="202.2" y="4">6</text>
<text x="238.3" y="4">7</text>
<text x="274.4" y="4">8</text>
<text x="5.4" y="28.9">A</text>
<text x="39.1" y="27.8">J1</text>
<text x="290.5" y="28.9">A</text>
<text x="209.1" y="30">1</text>
<text x="222.1" y="30">1</text>
<text x="209.1" y="39.3">1</text>
<text x="222.1" y="39.3">1</text>
<text x="5.4" y="80.6">B</text>
<text x="290.5" y="80.6">B</text>
<text x="5.3" y="132.3">C</text>
<text x="290.4" y="132.3">C</text>
<text x="5.3" y="184">D</text>
<text x="290.4" y="184">D</text>
<text x="250.1" y="199.6">Size: A3</text>
<text x="250.1" y="202.4">Sheet</text>
<text x="257.9" y="199.6">Rev.:</text>
<text x="258.4" y="202.4">of 1</text>
<text x="21.7" y="207.1">1</text>
<text x="57.7" y="207.1">2</text>
<text x="93.8" y="207.1">3</text>
<text x="130" y="207.1">4</text>
<text x="166.1" y="207.1">5</text>
<text x="202.2" y="207.1">6</text>
<text x="238.3" y="207.1">7</text>
<text x="274.4" y="207.1">8</text>
</g>
<g font-size="1.7" fill="#800000">
<text x="109.9" y="24.9">PTB3</text>
<text x="109.9" y="28.7">PTB8</text>
<text x="109.9" y="32.4">PTB7</text>
<text x="109.9" y="36.1">PTA11</text>
<text x="109.9" y="39.8">PTE4</text>
<text x="61.8" y="43.1">PTB7</text>
<text x="109.9" y="43.6">PTB19</text>
<text x="61.8" y="54.3">PTE4</text>
<text x="23.6" y="61.8">PTB3</text>
<text x="23.6" y="63.6">PTB19</text>
<text x="23.6" y="65.5">PTA11</text>
<text x="23.6" y="67.4">PTB8</text>
<text x="119.3" y="69.9">GND</text>
<text x="129.5" y="69.9">GND</text>
<text x="139.8" y="69.9">GND</text>
<text x="150" y="69.9">GND</text>
<text x="161.2" y="69.9">GND</text>
<text x="171.4" y="69.9">GND</text>
<text x="61.7" y="94.5">GND</text>
</g>
<g font-size="1.7" fill="#000080">
<text x="208.4" y="27.6">Hole1</text>
<text x="221.4" y="27.6">Hole2</text>
<text x="208.4" y="32.4">2.2mm</text>
<text x="221.4" y="32.4">2.2mm</text>
<text x="208.4" y="36.9">Hole3</text>
<text x="208.4" y="41.7">2.2mm</text>
<text x="221.4" y="36.9">Hole4</text>
<text x="221.4" y="41.7">2.2mm</text>
<text x="125.3" y="49.1">D1</text>
<text x="125.3" y="50.9">blau</text>
<text x="135.6" y="49.1">D2</text>
<text x="135.6" y="50.9">blau</text>
<text x="145.8" y="49.1">D3</text>
<text x="145.8" y="50.9">blau</text>
<text x="156.1" y="49.1">D4</text>
<text x="156.1" y="50.9">blau</text>
<text x="167.3" y="49.1">D5</text>
<text x="167.3" y="50.9">blau</text>
<text x="177.5" y="49.1">D6</text>
<text x="177.5" y="50.9">blau</text>
<text x="121.8" y="55.1">R1</text>
<text x="121.8" y="57">390</text>
<text x="132.1" y="55.1">R2</text>
<text x="132.1" y="57">390</text>
<text x="142.4" y="55.1">R3</text>
<text x="142.4" y="57">390</text>
<text x="152.6" y="55.1">R4</text>
<text x="152.6" y="57">390</text>
<text x="163.8" y="55.1">R5</text>
<text x="163.8" y="57">390</text>
<text x="174" y="55.1">R6</text>
<text x="174" y="57">390</text>
<text x="39.5" y="88.8">50 pin SMD Molex male</text>
<text x="255.6" y="202.4">1</text>
</g>
<g font-size="1.5">
<text x="39.1" y="33.9">50</text>
<text x="39.1" y="35.7">49</text>
<text x="57.7" y="33.9">1</text>
<text x="57.7" y="35.7">2</text>
<text x="39.1" y="41.3">46</text>
<text x="39.1" y="37.6">48</text>
<text x="39.1" y="39.5">47</text>
<text x="57.7" y="39.5">4</text>
<text x="57.7" y="37.6">3</text>
<text x="57.7" y="41.3">5</text>
<text x="39.1" y="45">44</text>
<text x="39.1" y="46.9">43</text>
<text x="39.1" y="43.2">45</text>
<text x="57.7" y="45">7</text>
<text x="57.7" y="43.2">6</text>
<text x="57.7" y="46.9">8</text>
<text x="39.1" y="52.5">40</text>
<text x="39.1" y="48.8">42</text>
<text x="39.1" y="50.6">41</text>
<text x="56.8" y="52.5">11</text>
<text x="56.8" y="50.6">10</text>
<text x="57.7" y="48.8">9</text>
<text x="39.1" y="59.9">36</text>
<text x="39.1" y="56.2">38</text>
<text x="39.1" y="58.1">37</text>
<text x="39.1" y="54.4">39</text>
<text x="56.8" y="56.2">13</text>
<text x="56.8" y="59.9">15</text>
<text x="56.8" y="54.4">12</text>
<text x="56.8" y="58.1">14</text>
<text x="39.1" y="63.7">34</text>
<text x="39.1" y="65.5">33</text>
<text x="39.1" y="61.8">35</text>
<text x="56.8" y="63.7">17</text>
<text x="56.8" y="61.8">16</text>
<text x="56.8" y="65.5">18</text>
<text x="39.1" y="71.1">30</text>
<text x="39.1" y="67.4">32</text>
<text x="39.1" y="69.3">31</text>
<text x="56.8" y="67.4">19</text>
<text x="56.8" y="71.1">21</text>
<text x="56.8" y="69.3">20</text>
<text x="39.1" y="74.8">28</text>
<text x="39.1" y="76.7">27</text>
<text x="39.1" y="73">29</text>
<text x="56.4" y="74.8">23</text>
<text x="56.8" y="73">22</text>
<text x="56.8" y="76.7">24</text>
<text x="39.1" y="78.6">26</text>
<text x="56.8" y="78.6">25</text>
<text x="217.8" y="202.4">Drawn by: Patrick Rossacher</text>
<text x="217.8" y="204.3">Date: 06.12.2016</text>
<text x="233.8" y="204.3">File: Demonstrator_PCB.SchDoc</text>
</g>
</svg>
